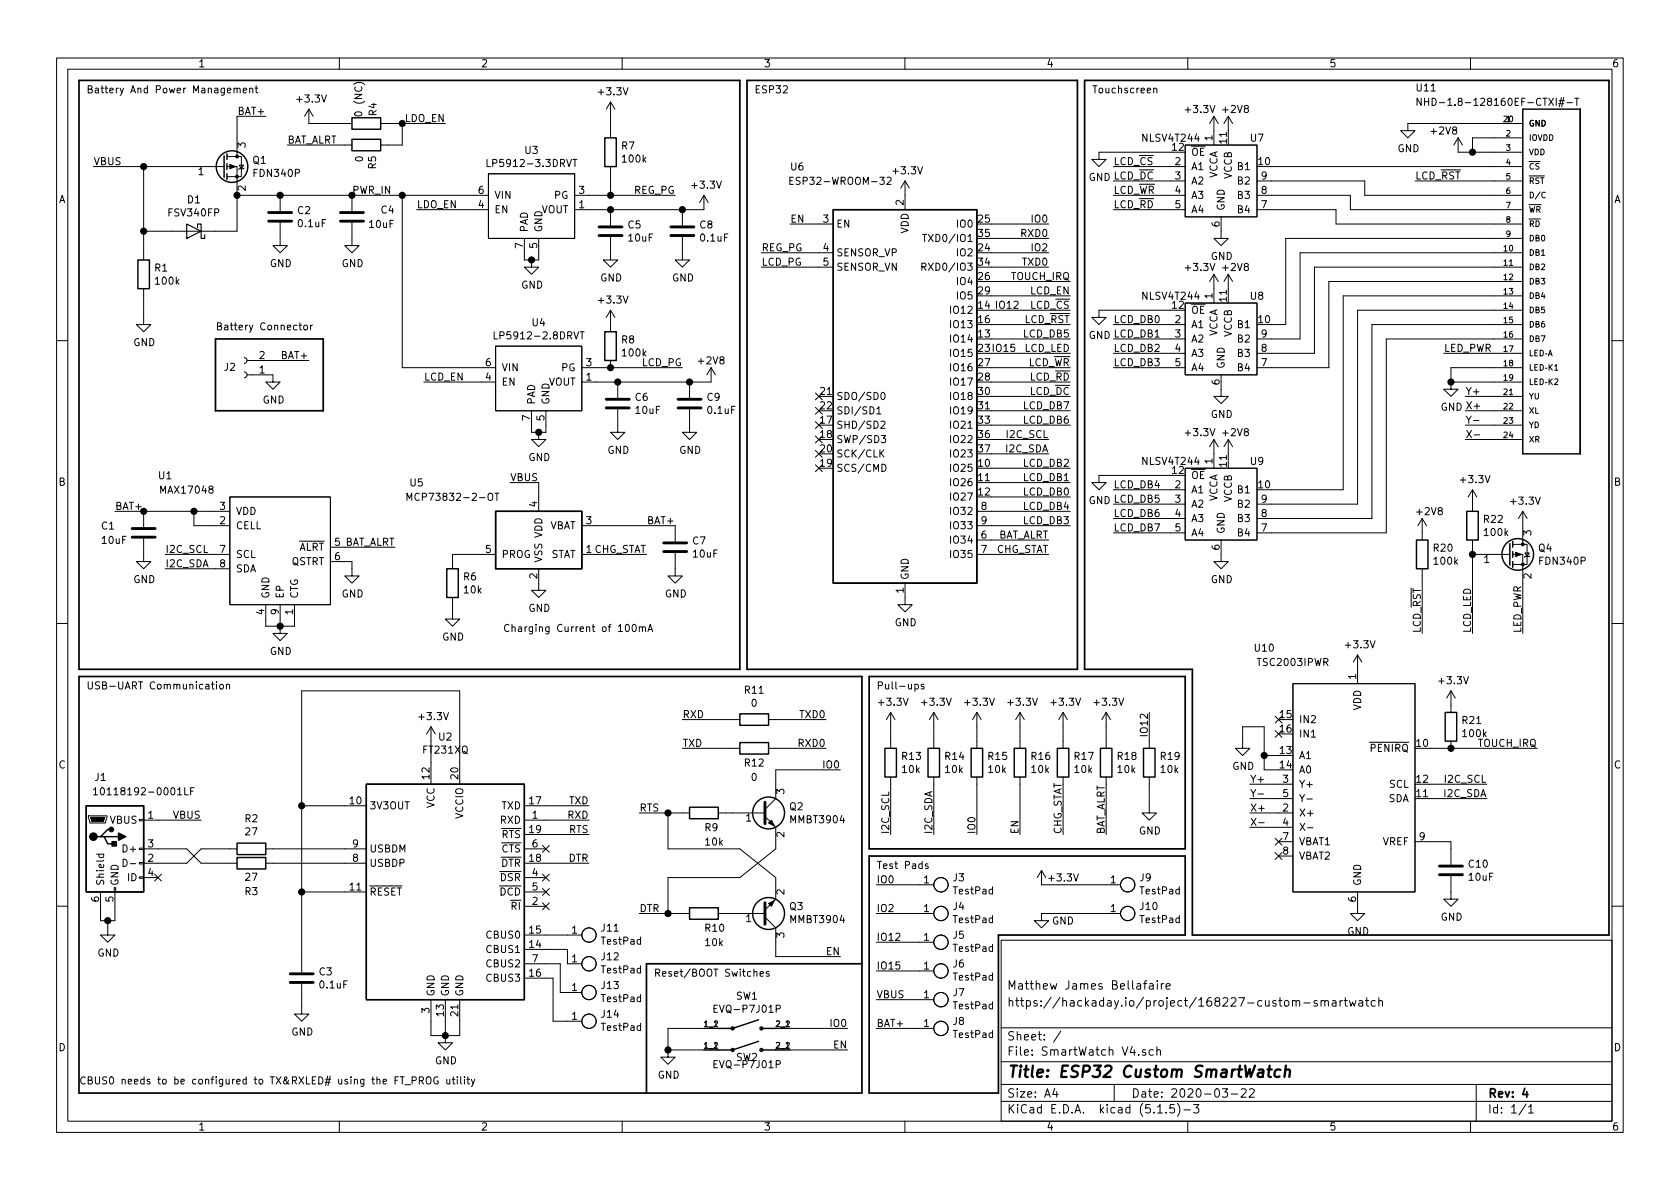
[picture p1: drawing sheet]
<svg xmlns="http://www.w3.org/2000/svg" width="297mm" height="210mm" viewBox="0 0 297 210" stroke-linecap="round" stroke-linejoin="round" font-family="sans-serif">
<g fill="none" stroke="#000" stroke-width=".18">
<path d="M10 10.3h277v189.9h-277zM12 12.2h273v186.1h-273zM41.4 15.7l.2-.1h.3v.8M41.9 15.8l.2-.2h.3l.1 .8M43 16l.6-.1-.1-.3h-.3l-.2 .2 .1 .6h.4M44.1 15.7l.2-.1h.3l.1 .8M44.1 15.6v.8M45.1 15.6h.5M45.3 15.2v1.1l.3 .1M54.6 19.3v2.5h7.6M54.6 19.3l-.8 1.3M54.6 19.3l.8 1.3"/>
<path d="M60 10.3v1.9M107.9 18v6.4M107.9 18l-.7 1.3M107.9 18l.8 1.3M110 10.3v1.9M160 10.3v1.9M204 15.7l.2-.1h.3v.8M204 15.6v.8M210 10.3v1.9M251.3 17.4v1.2l-.8-1.2v1.2M251.9 17.4v1.2M251.9 18h.7"/>
<path d="M252.6 17.4v1.2M260 10.3v1.9M277 18.2h1M278.4 17.4h.7M278.8 17.4v1.2M16.5 29.5h23.1M25.4 29.5v16.5M40.1 29.5h1.8v11.4h-16.5M40.1 27.7h2.6v3.5h-2.6M41.9 34.5h44.5M42.3 29.2h.8l-.4 .6zM43.2 29.7l-.1 .1h-.8l-.1 .2"/>
<path d="M47 20.6h-5.1v7.1M49.5 39.4v4h1.3l-1.3 1.3-1.2-1.3h1.2M49.5 34.5v2.8M50.8 25.6h11.4M62.2 39.4v4h1.3l-1.3 1.3-1.2-1.3h1.2M62.2 34.5v2.8M67.3 21.8h11.4M71.1 34.5v30.5h16.5M71.1 21.8v3.8h-3.8M73.7 37.1h12.7M86.1 28.2v1.3h.6M86.4 30.7h15.2v11.5h-15.2z"/>
<path d="M101.3 28.2h.7M101.6 34.5h17.8M101.7 28.2v1.3M107.9 29.5v5M107.9 37.1v2.8M120.6 37.1v2.8M124.5 34.5v2.6h-22.9M124.5 34.5l-.8 1.3M124.5 34.5l.7 1.3M139.6 31.9h.5M139.7 39.6h7.6M140.3 31.3h-.7v1.3h.7"/>
<path d="M156.8 31.5l.5-.2 .3 .4-.1 .2-.7 .7h.8M160 32v5.1M160 32l-.7 1.3M160 32l.8 1.3M175.3 39.6h10.1M196.8 29.5h12.7M196.8 32h12.7M196.8 34.5h12.7M196.8 37.1h12.7M207 26.9h-12.7v1.3h1.3l-1.3 1.3-1.3-1.3h1.3M209.5 25.6h12.7v12.7h-12.7zM214.6 20.6l-.7 1.2"/>
<path d="M214.6 20.6v5M214.6 20.6l.8 1.2M215.9 38.3v3.9h1.3l-1.3 1.2-1.3-1.2h1.3M217.2 20.6l-.8 1.2M217.2 20.6v2.5M217.2 20.6l.7 1.2M222.2 32h19.1v2.5h27.9M222.2 34.5h16.6v2.6h30.4M222.2 37.1h14v2.5h33M224.8 29.5h44.4M250.2 32h19M257.8 24.4v2.5h11.4"/>
<path d="M257.8 24.4l-.8 1.2M257.8 24.4l.8 1.2M269.2 21.8h-20.3v1.3h1.3l-1.3 1.3-1.3-1.3h1.3M269.2 24.4h-8.9v2.5M273.2 34.1a.46 .46 0 0 0-.6 .4 .46 .46 0 0 0 .6 .4M25.4 51v6.4h1.3l-1.3 1.3-1.3-1.3h1.3M52.9 57.5h.4M53 57.1v1.1l.3 .1M53.8 57.6l.3-.1 .3 .2-.1 .6h-.4l-.2-.2zM54.9 57.5v.8M55.3 57.5l-.4 .2M87.4 58.7v1.2h.6"/>
<path d="M92.7 42.2v3.8h2.5v-3.8M94 46v1.2h1.2l-1.2 1.3-1.3-1.3h1.3M102.6 58.7h.7M102.9 58.7v1.2M107.9 41.9v4.1h1.3l-1.3 1.2-1.2-1.2h1.2M107.9 54.9v3.8M107.9 54.9l-.7 1.2M107.9 54.9l.8 1.2M120.6 41.9v4.1h1.3l-1.3 1.2-1.2-1.2h1.2M134.6 44.7h12.7M134.6 47.2h12.7M163 47.2l.6-.1 .1-.1v-.3l-.2-.2h-.5v1.3"/>
<path d="M163.1 41.4h.7M163.3 47.2l.4 .6M163.5 41.4v1.3M175.3 44.7h10.1M175.3 47.2h10.1M175.3 49.8h13.9M175.3 52.3h13.9M175.3 54.9h13.9M175.3 57.4h13.9M175.3 59.9h13.9M175.3 42.2h10.1M196.8 57.4h12.7"/>
<path d="M196.8 59.9h12.7M207 54.9h-12.7v1.2h1.3l-1.3 1.3-1.3-1.3h1.3M209.5 53.6h12.7v12.7h-12.7zM214.6 48.5v5.1M214.6 48.5l-.7 1.3M214.6 48.5l.8 1.3M217.2 48.5v2.5M217.2 48.5l-.8 1.3M217.2 48.5l.7 1.3M269.2 52.3h-31.7v34.3h-12.7M269.2 54.9h-29.2v34.2h-17.8M269.2 57.4h-26.6v34.3h-20.4"/>
<path d="M269.2 59.9h-24.1v34.3h-22.9M269.2 49.8h-34.3v15.2h-12.7M269.2 44.7h-39.3v15.2h-7.7M269.2 47.2h-36.8v15.3h-10.2M269.2 42.2h-41.9v15.2h-2.5M10 60.2h2M43.2 63.2l.3 .2 .2 .2-.1 .5-.4 .2M43.2 65.8l.3 .1 .2 .3-.1 .4-.4 .2M43.7 66.3h4.6v1.3h1.2l-1.2 1.2-1.3-1.2h1.3M43.7 63.7h10.9M74.9 67.6h12.7M87.6 61.2h15.3v11.4h-15.3z"/>
<path d="M94 72.6v3.8h2.5v-3.8M95.2 76.4v1.3h1.3l-1.3 1.3-1.2-1.3h1.2M102.9 65h17.7M107.9 63.7v1.3M109.2 72.4v4h1.3l-1.3 1.3-1.3-1.3h1.3M109.2 67.6v2.8M121.9 72.4v4h1.3l-1.3 1.3-1.3-1.3h1.3M121.9 67.6v2.8M125.7 65l-.7 1.3M125.7 65v2.6h-22.8M125.7 65l.8 1.3M144.2 79.6l1.2 1.3"/>
<path d="M144.2 77.1l1.2 1.2M144.2 74.6l1.2 1.2M144.2 72l1.2 1.2M144.2 69.5l1.2 1.2M145.4 79.6l-1.2 1.3M145.4 77.1l-1.2 1.2M145.4 74.6l-1.2 1.2M145.4 72l-1.2 1.2M145.4 69.5l-1.2 1.2M155 72.3l.4-.4v1.3M155 73.2h.8M155.8 74.6l.4-.1 .3 .3-.8 .9h.8"/>
<path d="M155.8 77h.8l-.4 .5 .3 .1v.6l-.5 .1-.2-.1M155.9 69.5l.2-.1a.67 .67 0 0 1 .4 .6 .67 .67 0 0 1-.4 .7l-.3-.3v-.2zM156.3 79.5l-.7 .8M175.3 67.6h13.9M175.3 65h13.9M175.3 62.5h13.9M175.3 70.1h13.9M175.3 72.6h13.9M175.3 75.2h13.9M175.3 77.7h10.1M196.8 65h12.7M196.8 62.5h12.7"/>
<path d="M214.6 77.7v5.1M214.6 77.7l-.7 1.3M214.6 77.7l.8 1.3M215.9 66.3v3.8h1.3l-1.3 1.3-1.3-1.3h1.3M217.2 77.7v2.6M217.2 77.7l-.8 1.3M217.2 77.7l.7 1.3M255.3 62.5h13.9M256.5 67.6v1.2h1.3l-1.3 1.3-1.2-1.3h1.2M256.5 67.6h12.7M259.1 70.1h10.1M259.1 72.6h10.1"/>
<path d="M259.1 75.2h10.1M259.1 77.7h10.1M260.5 74.4h1M260.7 76.9h.9M269.2 65h-12.7v2.6M274.9 64.7l.3-.2v1M274.9 67.1l.4-.1 .1 .3-.6 .7h.6M274.9 65.5h.5M285 60.2h2M20.3 90.4h20.3M25.4 95.2v4.1h1.3l-1.3 1.3-1.3-1.3h1.3M25.4 90.4v2.8"/>
<path d="M29.2 98h11.4M34.3 90.4v2.6h6.3M40.6 87.9h17.8v19h-17.8zM58.4 99.3h3.8v2.5h1.3l-1.3 1.3-1.2-1.3h1.2M58.4 96.8h11.4M72 88.5v-1.3l.4 .9 .4-.9v1.3M87.5 87.2h.7M87.6 98h-7.6v2.6M87.9 87.2v1.3M90.2 85.3h5v5.1M102.9 93h16.5v2.8M102.9 98h11.4"/>
<path d="M119.4 97.8v4h1.2l-1.2 1.3-1.3-1.3h1.3M144.2 82.2l1.2 1.2M145.4 82.2l-1.2 1.2M155.8 80.1l.5 .7M155.9 82.1a.64 .64 0 0 1 .8 .6 .64 .64 0 0 1-.8 .7zM172.7 93h16.5M172.7 90.4h16.5M172.7 98h12.7M172.7 95.5h12.7M175.3 87.9h13.9M175.3 85.3h13.9M175.3 80.3h10.1"/>
<path d="M175.3 82.8h13.9M196.8 86.6h12.7M196.8 89.1h12.7M196.8 91.7h12.7M196.8 94.2h12.7M207 84.1h-12.7v1.2h1.3l-1.3 1.3-1.3-1.3h1.3M209.5 82.8h12.7v12.7h-12.7zM215.9 95.5v3.8h1.3l-1.3 1.3-1.3-1.3h1.3M251.5 91.7v3.8M251.5 91.7l-.8 1.3M251.5 91.7l.7 1.3M260.3 98h6.7"/>
<path d="M260.3 86.6l-.7 1.3M260.3 86.6v3.8M260.3 95.5v16.5M260.3 86.6l.8 1.3M267.5 98h1.7v14M267.5 96.3h2.5v3.5h-2.5M269.2 90.4l-.7 1.3M269.2 90.4v5.9M269.2 90.4l.8 1.3M269.6 97.8h.8l-.4 .6zM270.5 98.3l-.1 .1h-.8l-.1 .1M10 110.3h2"/>
<path d="M29.2 100.6h11.4M47 106.9v3.8h5.1v-3.8M49.5 106.9v5.1h1.3l-1.3 1.3-1.2-1.3h1.2M80 105.7v3.8h1.3l-1.3 1.2-1.3-1.2h1.3M95.2 100.6v3.8h1.3l-1.3 1.3-1.2-1.3h1.2M110.7 110.5l.1-.1a.67 .67 0 0 1 .5 .6 .67 .67 0 0 1-.5 .7l-.1-.1-.1-.4zM111.9 110.5l.2-.1a.67 .67 0 0 1 .4 .6 .67 .67 0 0 1-.4 .7l-.3-.5zM113 111l.2-.2 .3 .1 .1 .8M113 110.8v.9M113.6 111l.2-.2 .3 .1v.8M114.6 111.7l.4-1.3 .4 1.3M114.7 111.3h.6"/>
<path d="M160 103.1v3.8h1.3l-1.3 1.3-1.3-1.3h1.3M240 115.8l-.7 1.3M240 115.8v5.1M240 115.8l.8 1.3M251.5 100.6v11.4M285 110.3h2M16.5 139.6l.4-.3v1.3M32.7 139.3v1.3h.6M33.7 139.9h.4M34.3 139.3h-.6v1.3M37.4 121h.5M37.6 120.6v1.1l.3 .1"/>
<path d="M38.3 120.6v.1M38.3 121v.8M38.9 121.1l.3-.1 .3 .2-.1 .6h-.3l-.2-.1zM40 121.1l.2-.1 .3 .1 .1 .7M40 121v.8M76.2 128.5v10.2M76.2 128.5l-.8 1.3M76.2 128.5l.8 1.3M81.3 138.7v-16.5h-28v49.8M120.6 127.2h10.2M120.6 132.3h10.2M135.9 127.2h10.1"/>
<path d="M135.9 132.3h10.1M148.6 136.1h-11.4v5.1l-1.9 1.9M157.5 126v6.3M157.5 137.4v10.2M157.5 126l-.8 1.2M157.5 126l.7 1.2M161.8 121.1l.3-.1 .3 .2-.1 .6h-.5M163.3 121.1l-.3-.1-.1 .2v.2l.4 .1v.3h-.4M165.1 126v6.3M165.1 137.4v10.2M165.1 126l-.8 1.2M165.1 126l.8 1.2"/>
<path d="M172.7 126l-.7 1.2M172.7 126v6.3M172.7 137.4v10.2M172.7 126l.8 1.2M180.3 126l-.7 1.2M180.3 126v6.3M180.3 137.4v10.2M180.3 126l.8 1.2M188 126v6.3M188 137.4v10.2M188 126l-.8 1.2M188 126l.7 1.2"/>
<path d="M195.6 126l-.8 1.2M195.6 126v6.3M195.6 137.4v10.2M195.6 126l.7 1.2M203.2 137.4v6.4h1.3l-1.3 1.2-1.3-1.2h1.3M203.2 126v6.3M219.7 132.3h-1.3l1.3 1.3 1.3-1.3h-1.3v-3.8h3.8v7.6h2.6M221 138.7h7.6M223.5 133.6h2.6M225.5 129.2l1.2 1.2M225.5 126.6l1.2 1.3M226.7 129.2l-1.2 1.2"/>
<path d="M226.7 126.6l-1.2 1.3M228.6 120.9h21.6v36.8h-21.6zM252.7 138.7h10.2M252.7 132.3h19.1M256.5 122.2l-.7 1.2M256.5 122.2v3.8M256.5 131.1v1.2M256.5 122.2l.8 1.2M15.6 144.3h3.3v.2l-.2 1h-2.8zM16.5 140.6h.7M17.1 151h1.2M17.6 151l-.1 .4 .2 .3 .6-.1v-.6"/>
<path d="M17.8 157.7v5.1h2.5v-5.1M20.2 157h.2v.7h-.2zM21.8 151.9a.64 .64 0 0 1 .7 .7 .64 .64 0 0 1-.7 .6zM23 152.7h1M24.6 155.1h.8v.2h-.8zM24.6 152.5h.8v.3h-.8zM24.6 150h.8v.2h-.8zM24.6 144.9h.8v.3h-.8zM25.4 150.1h7.6l2.6 2.5h6.3M25.4 145h10.2M25.4 155.2h2.5M27.3 154.6l1.2 1.2"/>
<path d="M28.5 154.6l-1.2 1.2M41.9 150.1h-6.3l-2.6 2.5h-7.6M47 152.6h17.8M47 150.1h17.8M53.3 142.5h11.5M53.3 157.7h11.5M92.7 152.6h11.4M92.7 145h11.4M92.7 142.5h11.4M92.7 157.7h3.8M92.7 147.6h11.4M92.7 155.2h3.8"/>
<path d="M92.7 150.1h3.8M95.9 157.1l1.2 1.2M95.9 149.5l1.2 1.2M95.9 154.6l1.2 1.2M95.9 159.7l1.2 1.2M97.1 157.1l-1.2 1.2M97.1 149.5l-1.2 1.2M97.1 154.6l-1.2 1.2M97.1 159.7l-1.2 1.2M113 143.8h8.9M118.1 143.8v6.3h12.7l6.4 5.1v3.8l-1.9 1.9M127 143.8h8.3"/>
<path d="M135.3 144.4l1.9 1.9v3.8l-6.4 5.1h-12.7v6.3M154.9 156.5h10.2M164.1 152.8l-.3-.1-.2 .2 .1 .2 .4 .1v.3h-.5M184.1 153.9v2.6h14M184.1 153.9l-.7 1.3M184.1 153.9l.8 1.3M221 143.8h7.6M221 146.3h7.6M221 141.2h7.6M222.4 140.4h1M222.6 145.5h.9M225.5 150.8l1.2 1.2"/>
<path d="M225.5 148.2l1.2 1.2M226.1 148.8h2.5M226.1 151.4h2.5M226.7 150.8l-1.2 1.2M226.7 148.2l-1.2 1.2M231.1 141.3h.9M231.2 146.4h1M240 157.7v3.8h1.3l-1.3 1.3-1.2-1.3h1.2M250.2 148.8h6.3v4.1M252.7 141.2h10.2M256.5 154.9v4.1h1.3l-1.3 1.3-1.2-1.3h1.2M10 160.2h2"/>
<path d="M19 162.8v2.5h1.3l-1.3 1.3-1.2-1.3h1.2M53.3 174v5.3h1.3l-1.3 1.3-1.2-1.3h1.2M76.2 176.8v6.3h5.1v-6.3M78.7 176.8v7.6h1.3l-1.3 1.3-1.2-1.3h1.2M92.7 167.9h7.6v2.5h2.6M92.7 165.3h10.2M92.7 173h5.1v7.6h5.1M92.7 160.3h3.8M92.7 170.4h6.4v5.1h3.8M113 161.5h8.9M126.2 178.4h.4M126.8 177.7h-.6v1.3h.6"/>
<path d="M127 161.5h8.3M133.3 171.9l.2-.1 .3 .1v.7M134.4 172.2l.6-.1-.1-.2-.3-.1-.2 .2v.6h.5M135.3 162.2l1.9 1.9v5.1h11.4M136 171.9l-.3-.1-.2 .2v.2l.5 .1v.3h-.5M137.2 178.4h.6l.2-.2-.1-.3-.2-.2h-.5v1.3M154.9 161.5h10.2M154.9 166.6h10.2M154.9 171.7h10.2M154.9 176.8h10.2M177 166.3h108v32h-108zM198.1 161.5h-14v1.3h1.3l-1.3 1.3-1.2-1.3h1.2"/>
<path d="M202.2 173.9h.6M202.8 173.4l-.3 .1-.1 .2v1.2M203.3 174h.5l.1 .9M203.9 174.3l-.5 .1-.2 .2 .2 .3 .5-.1M204.6 173.4v.2M204.6 173.9v1M205.3 173.9v1M205.8 173.9l-.3 .1-.2 .2M206.2 174.4l.7-.1-.1-.3-.4-.1-.2 .2v.7h.6M229.2 177.1a.34 .34 0 0 1 .3-.2 .34 .34 0 0 1 .3 .2v.8M230.5 177.4h1.1M232.9 177l-.4-.1-.2 .2 .1 .3 .5 .1v.3h-.6"/>
<path d="M233.6 177.1l.1-.1a.37 .37 0 0 1 .5 .1v.8M233.6 176.9v1M234.2 177.1l.1-.1a.37 .37 0 0 1 .6 .1v.8M235.6 177h.5l.1 .9M236.2 177.3l-.5 .1-.2 .2 .2 .3 .5-.1M236.9 176.9v1M237.4 176.9l-.5 .3M237.6 176.9h.6M237.9 176.4v1.3l.3 .2M238.6 176.9l.3 1 .2-.7 .3 .7 .3-1M240.3 177h.6v.9M240.9 177.3l-.5 .1-.2 .2 .1 .2 .1 .1 .5-.1"/>
<path d="M241.4 176.9h.6M241.7 176.4v1.3l.3 .2M243.2 177l-.5-.1-.3 .3 .2 .6h.6M243.8 177.1l.2-.2 .4 .1v.9M243.8 176.4v1.5M285 160.2h2M60 198.3v1.9M72.9 191.1l.6-.1 .1-.2-.1-.3-.1-.1h-.5v1.3M74.1 191.1l.7-.1 .1-.2-.1-.3-.2-.1h-.5v1.3M74.4 191.1l.5 .6M75.4 190.6a.45 .45 0 0 1 .7 0 .88 .88 0 0 1-.2 1.1l-.4-.1a1.07 1.07 0 0 1-.1-1zM77.4 190.5a.59 .59 0 0 0-.7 .6 .59 .59 0 0 0 .7 .5l.1-.4h-.3"/>
<path d="M79 190.8v.8l.3 .1 .2-.1M79.5 190.8v.9M80 190.8h.4M80.1 190.4v1.1l.3 .2M80.8 190.4v.1M80.8 190.8v.9M81.5 190.4v1.1l.1 .2M82.1 190.4v.1M82.1 190.8v.9M82.5 190.8h.5M82.7 190.4v1.1l.3 .2M83.3 190.8l.3 .9"/>
<path d="M83.9 190.8l-.4 1.2-.2 .1M110 198.3v1.9M118.1 185.7v1.2h1.3l-1.3 1.3-1.3-1.3h1.3M118.1 185.7h8.9M126.2 188.2h.4M126.8 187.5h-.6v1.3h.6M127 181.9h-8.9v3.8M137.2 181.9h12.7M137.2 185.7h12.7M137.2 188.2h.6l.2-.2-.1-.3-.2-.2h-.5v1.3M154.9 181.9h10.2M160 198.3v1.9"/>
<path d="M177 194.8h108M177 191.8h108M177 187.8h108M177 181.8h108M186.5 192.5l-.4 1h1M186.8 193v1M187.6 182.3l-1.3 2M197 191.8v3M202.5 185.7l-.3-.1-.2 .2 .1 .2 .4 .2v.3h-.5M203.9 185.7l-.4-.1-.3 .3 .1 .6 .2 .1 .4-.1M204.5 185.7l.2-.1 .4 .1 .1 .9M204.5 185.1v1.5"/>
<path d="M204.7 196.8h.8M206.2 196.7v.1M207.6 195.3h-.7l-.1 .7 .2-.1 .5 .1 .2 .2-.1 .5-.2 .1-.6-.1M208.2 195.1a1.71 1.71 0 0 1 0 2.3M209.3 196.3h1.2M210 198.3v1.9M211 195.3h1l-.5 .6 .4 .1v.7l-.2 .1-.7-.1M216.1 192.5h.9l-.4 .6 .4 .1v.7l-.2 .1-.7-.1M217.7 193.5h1.1M219.5 192.7l.2-.2h.3l.3 .2v.3v.2l-.9 .8h.9M220.9 192.7l.2-.2h.4l.2 .2 .1 .3-1 1h1M260 198.3v1.9"/>
<path d="M261 191.8v6.5M269.8 195.2l-1.2 2M270.3 195.8l.4-.5v1.5M270.3 196.8h.8"/>
<circle cx="166.4" cy="156.5" r="1.27"/>
<circle cx="199.4" cy="156.5" r="1.27"/>
<circle cx="104.1" cy="165.3" r="1.27"/>
<circle cx="104.1" cy="170.4" r="1.27"/>
<circle cx="104.1" cy="175.5" r="1.27"/>
<circle cx="166.4" cy="166.6" r="1.27"/>
<circle cx="166.4" cy="171.7" r="1.27"/>
<circle cx="166.4" cy="161.5" r="1.27"/>
<circle cx="166.4" cy="176.8" r="1.27"/>
<circle cx="199.4" cy="161.5" r="1.27"/>
<circle cx="104.1" cy="180.6" r="1.27"/>
<circle cx="166.4" cy="181.9" r="1.27"/>
</g>
<path d="M14 14.2h116.8v104.2h-116.8zM132.1 14.2h58.4v104.2h-58.4zM191.8 14.2h92.7v151.1h-73.7v-46.9h-19zM38.1 59.9h19v12.7h-19zM14 119.6h138.4v73.7h-138.4zM153.7 119.6h55.8v30.5h-55.8zM153.7 151.4h55.8v13.9h-33v28h-22.8zM152.4 170.4h-38.1v22.9M269.6 192.5l-.4 1h1M270 193v1" fill="none" stroke="#000" stroke-width=".3"/>
<path d="M224.1 189.1h.8M224.5 188.4l-.2 1.8v.1l.4 .1M226.4 189.2a.68 .68 0 0 0-1 .3v.8l.3 .1 .5-.1M227.2 189.3a.52 .52 0 0 1 .9 .1l-.1 1M227.4 188.4l-.3 2" fill="none" stroke="#000" stroke-width=".41"/>
<g fill="none" stroke="#000" stroke-width=".25">
<path d="M269.2 19.3h10.2v61h-10.2zM39.6 27.6v3.8M40.1 27.2v1M40.1 29v1M40.1 30.7v1M62.2 20.8h5.1v2.1h-5.1zM62.2 24.6h5.1v2.1h-5.1zM106.9 24.4h2.1v5.1h-2.1zM147.3 37.1h25.4v66h-25.4zM24.4 46h2v5h-2zM106.9 58.7h2.1v5h-2.1zM87.6 90.4h15.3v10.2h-15.3z"/>
<path d="M250.4 95.5h2.1v5.1h-2.1zM259.3 90.4h2.1v5.1h-2.1zM267 96.1v3.8M267.5 95.8v1M267.5 97.5v1M267.5 99.3v1M79 100.6h2v5.1h-2zM64.8 138.7h27.9v38.1h-27.9zM130.8 126.2h5.1v2.1h-5.1zM130.8 131.3h5.1v2h-5.1zM156.5 132.3h2v5.1h-2zM164.1 132.3h2v5.1h-2z"/>
<path d="M171.7 132.3h2v5.1h-2zM179.3 132.3h2.1v5.1h-2.1zM186.9 132.3h2.1v5.1h-2.1zM194.6 132.3h2v5.1h-2zM202.2 132.3h2v5.1h-2zM255.5 126h2.1v5.1h-2.1zM15.2 142.5h10.2v15.2h-10.2zM17.8 147.9h.6l.6 1.3h1.3M18.4 147.9h2.6M19.7 146.7h-.7l-1.2 1.2h-.7M41.9 151.6h5.1v2.1h-5.1zM41.9 149.1h5.1v2h-5.1z"/>
<path d="M121.9 142.7h5.1v2.1h-5.1zM121.9 160.5h5.1v2.1h-5.1zM134.1 180.3l-4.6 1.6h-2.5M134.1 184.1l-4.6 1.6h-2.5M134.6 181.9h2.6M134.6 185.7h2.6"/>
<circle cx="41" cy="29.5" r="2.79"/>
<circle cx="268.4" cy="98" r="2.79"/>
<circle cx="135.9" cy="143.8" r="2.82"/>
<circle cx="135.9" cy="161.5" r="2.82"/>
<circle cx="129.5" cy="185.7" r=".25"/>
<circle cx="129.5" cy="181.9" r=".25"/>
<circle cx="134.6" cy="185.7" r=".25"/>
<circle cx="134.6" cy="181.9" r=".25"/>
</g>
<g fill="#000" stroke="#000" stroke-width=".18">
<path d="M40.6 29.1l1.1 .4-1.1 .3zM268 97.7l1 .3-1 .4zM16 144.5h2.5l-.2 .8h-2zM135.9 159.8l1-.5-.5 1zM135.9 145.5l.5-.5 .5 1z"/>
<circle cx="41.9" cy="31.2" r=".25"/>
<circle cx="41.9" cy="27.7" r=".25"/>
<circle cx="269.2" cy="99.8" r=".25"/>
<circle cx="269.2" cy="96.3" r=".25"/>
</g>
<path d="M33 39.6l2.6 1.3-2.6 1.3zM34.9 40.3v-.7h.7v2.6h.6v-.7" fill="none" stroke="#000" stroke-width=".2"/>
<g fill="none" stroke="#000" stroke-width=".51">
<path d="M47.5 39.1h4.1M47.5 37.6h4.1M60.2 39.1h4.1M60.2 37.6h4.1M105.9 41.7h4.1M105.9 40.1h4.1M118.6 41.7h4.1M118.6 40.1h4.1M107.2 72.1h4.1M107.2 70.6h4.1M119.9 72.1h4.1M119.9 70.6h4.1"/>
<path d="M23.4 95h4M23.4 93.5h4M117.3 97.5h4.1M117.3 96h4.1M135.3 159.6v3.8M135.3 141.9v3.8M254.5 154.7h4.1M254.5 153.2h4.1M51.3 173.7h4.1M51.3 172.2h4.1"/>
</g>
<g fill="#000" stroke="#000" stroke-width=".25">
<path d="M19.8 148.8h.8v.8h-.8zM21 147.3l1.2 .6-1.2 .7z"/>
<circle cx="25.4" cy="29.5" r=".51"/>
<circle cx="41.9" cy="34.5" r=".51"/>
<circle cx="49.5" cy="34.5" r=".51"/>
<circle cx="62.2" cy="34.5" r=".51"/>
<circle cx="71.1" cy="21.8" r=".51"/>
<circle cx="71.1" cy="34.5" r=".51"/>
<circle cx="108" cy="34.5" r=".51"/>
<circle cx="108" cy="37.1" r=".51"/>
<circle cx="120.7" cy="37.1" r=".51"/>
<circle cx="260.3" cy="26.9" r=".51"/>
<circle cx="25.4" cy="40.9" r=".51"/>
<circle cx="94" cy="46" r=".51"/>
<circle cx="95.3" cy="76.4" r=".51"/>
<circle cx="108" cy="65" r=".51"/>
<circle cx="109.2" cy="67.6" r=".51"/>
<circle cx="121.9" cy="67.6" r=".51"/>
<circle cx="256.5" cy="67.6" r=".51"/>
<circle cx="25.4" cy="90.4" r=".51"/>
<circle cx="34.3" cy="90.4" r=".51"/>
<circle cx="260.3" cy="98" r=".51"/>
<circle cx="49.5" cy="110.7" r=".51"/>
<circle cx="223.5" cy="133.6" r=".51"/>
<circle cx="256.5" cy="132.3" r=".51"/>
<circle cx="16.5" cy="147.9" r=".63"/>
<circle cx="19.7" cy="146.7" r=".38"/>
<circle cx="53.3" cy="157.7" r=".51"/>
<circle cx="53.3" cy="142.5" r=".51"/>
<circle cx="118.1" cy="143.8" r=".51"/>
<circle cx="19" cy="162.8" r=".51"/>
<circle cx="118.1" cy="161.5" r=".51"/>
<circle cx="78.7" cy="183.1" r=".51"/>
<circle cx="118.1" cy="185.7" r=".51"/>
</g>
<text font-size="2.8" x="178" y="190.5">Title: ESP32 Custom SmartWatch</text>
<g font-size="2.1">
<text x="178" y="178">https://hackaday.io/project/168227-custom-smartwatch</text>
<text x="178" y="175">Matthew James Bellafaire</text>
<text x="178" y="184">Sheet: /</text>
<text x="178" y="186.7">File: SmartWatch V4.sch</text>
<text x="178" y="196.9">KiCad E.D.A. kicad (5.1.5)-3</text>
<text x="178" y="194.1">Size: A4</text>
<text x="200" y="194.1">Date: 2020-03-22</text>
<text x="263" y="194.1">Rev: 4</text>
<text x="263" y="196.9">Id: 1/1</text>
</g>
<g font-size="1.8">
<text x="35" y="11.9">1</text>
<text x="85" y="11.9">2</text>
<text x="135" y="11.9">3</text>
<text x="185" y="11.9">4</text>
<text x="235" y="11.9">5</text>
<text x="285" y="11.9">6</text>
<text x="15.2" y="16.5">Battery And Power Management</text>
<text x="106" y="16.9">+3.3V</text>
<text x="133.3" y="16.5">ESP32</text>
<text x="193" y="16.5">Touchscreen</text>
<text x="250.5" y="16.2">U11</text>
<text x="42.3" y="20.3">BAT+</text>
<text x="52.7" y="18.1">+3.3V</text>
<text x="64.1" y="20.1" transform="rotate(-90 64.1 20.1)">0 (NC)</text>
<text x="66.6" y="20.5" transform="rotate(-90 66.6 20.5)">R4</text>
<text x="71.6" y="21.6">LDO_EN</text>
<text x="209.8" y="20">+3.3V</text>
<text x="216.4" y="20">+2V8</text>
<text x="253.2" y="23.8">+2V8</text>
<text x="253.3" y="18.7">NHD-1.8-128160EF-CTXI#-T</text>
<text x="16.5" y="29.2">VBUS</text>
<text x="43.4" y="26.1" transform="rotate(-90 43.4 26.1)">3</text>
<text x="44.7" y="29">Q1</text>
<text x="50.8" y="25.4">BAT_ALRT</text>
<text x="64.2" y="28.6" transform="rotate(-90 64.2 28.6)">0</text>
<text x="66.5" y="29.9" transform="rotate(-90 66.5 29.9)">R5</text>
<text x="87" y="29.5">LP5912-3.3DRVT</text>
<text x="92.9" y="27.2">U3</text>
<text x="109.9" y="26.4">R7</text>
<text x="110.2" y="28.7">100k</text>
<text x="196.8" y="29.2">LCD_CS</text>
<text x="202.2" y="25.1">NLSV4T244</text>
<text x="207.3" y="26.7">12</text>
<text x="207.8" y="29.2">2</text>
<text x="210.6" y="27.6">OE</text>
<text x="214.4" y="24.9" transform="rotate(-90 214.4 24.9)">1</text>
<text x="216.9" y="25.3" transform="rotate(-90 216.9 25.3)">11</text>
<text x="221.1" y="25.1">U7</text>
<text x="222.6" y="29.2">10</text>
<text x="247.1" y="26.9">GND</text>
<text x="10.4" y="35.9">A</text>
<text x="33.2" y="36">D1</text>
<text x="35.1" y="31">1</text>
<text x="43.4" y="33.8" transform="rotate(-90 43.4 33.8)">2</text>
<text x="45" y="31.3">FDN340P</text>
<text x="62.2" y="34.3">PWR_IN</text>
<text x="84.6" y="34.3">6</text>
<text x="87.4" y="35.2">VIN</text>
<text x="98" y="35.2">PG</text>
<text x="102.4" y="34.3">3</text>
<text x="112" y="34.3">REG_PG</text>
<text x="122.5" y="33.4">+3.3V</text>
<text x="139.9" y="30.1">U6</text>
<text x="140.7" y="32.7">ESP32-WROOM-32</text>
<text x="158.1" y="30.8">+3.3V</text>
<text x="192.5" y="32">GND LCD_DC</text>
<text x="196.8" y="34.3">LCD_WR</text>
<text x="207.8" y="31.7">3</text>
<text x="207.8" y="34.3">4</text>
<text x="210.6" y="30.1">A1</text>
<text x="210.6" y="32.6">A2</text>
<text x="210.6" y="35.2">A3</text>
<text x="215.3" y="31.7" transform="rotate(-90 215.3 31.7)">VCCA</text>
<text x="217.8" y="31.7" transform="rotate(-90 217.8 31.7)">VCCB</text>
<text x="219" y="30.1">B1</text>
<text x="219" y="35.2">B3</text>
<text x="219" y="32.6">B2</text>
<text x="223" y="34.3">8</text>
<text x="223" y="31.7">9</text>
<text x="250.2" y="31.7">LCD_RST</text>
<text x="285.4" y="35.9">A</text>
<text x="29.9" y="38.3">FSV340FP</text>
<text x="52.7" y="37.9">C2</text>
<text x="52.8" y="40.2">0.1uF</text>
<text x="65.4" y="40.3">10uF</text>
<text x="67.4" y="37.8">C4</text>
<text x="73.7" y="36.8">LDO_EN</text>
<text x="84.6" y="36.8">4</text>
<text x="87.4" y="37.7">EN</text>
<text x="93.3" y="41.1" transform="rotate(-90 93.3 41.1)">PAD</text>
<text x="95.7" y="37.7">VOUT</text>
<text x="95.9" y="41.1" transform="rotate(-90 95.9 41.1)">GND</text>
<text x="102.4" y="36.8">1</text>
<text x="111.1" y="40.4">C5</text>
<text x="123.8" y="40.4">C8</text>
<text x="139.7" y="39.4">EN</text>
<text x="145.6" y="39.4">3</text>
<text x="147.8" y="40.3">EN</text>
<text x="159.8" y="36.3" transform="rotate(-90 159.8 36.3)">2</text>
<text x="160.7" y="41.3" transform="rotate(-90 160.7 41.3)">VDD</text>
<text x="169.4" y="40.3">IO0</text>
<text x="173" y="39.4">25</text>
<text x="173" y="41.9">35</text>
<text x="180.7" y="41.9">RXD0</text>
<text x="182.6" y="39.4">IO0</text>
<text x="196.8" y="36.8">LCD_RD</text>
<text x="207.8" y="36.8">5</text>
<text x="210.6" y="37.7">A4</text>
<text x="215.6" y="40.1" transform="rotate(-90 215.6 40.1)">6</text>
<text x="216.5" y="37.3" transform="rotate(-90 216.5 37.3)">GND</text>
<text x="219" y="37.7">B4</text>
<text x="223" y="36.8">7</text>
<text x="47.7" y="47.2">GND</text>
<text x="60.4" y="47.2">GND</text>
<text x="92.5" y="43.9" transform="rotate(-90 92.5 43.9)">7</text>
<text x="95" y="43.9" transform="rotate(-90 95 43.9)">5</text>
<text x="111.2" y="42.7">10uF</text>
<text x="124" y="42.7">0.1uF</text>
<text x="134.6" y="47">LCD_PG</text>
<text x="134.6" y="44.4">REG_PG</text>
<text x="145.6" y="44.4">4</text>
<text x="145.6" y="47">5</text>
<text x="147.8" y="45.3">SENSOR_VP</text>
<text x="147.8" y="47.9">SENSOR_VN</text>
<text x="164.2" y="47.9">RXD0/IO3</text>
<text x="164.3" y="42.8">TXD0/IO1</text>
<text x="169.4" y="45.3">IO2</text>
<text x="173" y="44.4">24</text>
<text x="173" y="47">34</text>
<text x="180.9" y="47">TXD0</text>
<text x="182.6" y="44.4">IO2</text>
<text x="209.8" y="47.9">+3.3V</text>
<text x="214.1" y="46">GND</text>
<text x="216.4" y="47.9">+2V8</text>
<text x="27.4" y="48">R1</text>
<text x="27.6" y="50.3">100k</text>
<text x="92.2" y="51">GND</text>
<text x="106" y="53.7">+3.3V</text>
<text x="106.1" y="49.8">GND</text>
<text x="118.8" y="49.8">GND</text>
<text x="169.4" y="50.4">IO4</text>
<text x="169.4" y="53">IO5</text>
<text x="173" y="49.5">26</text>
<text x="173" y="52.1">29</text>
<text x="178.8" y="49.5">TOUCH_IRQ</text>
<text x="182.1" y="52.1">LCD_EN</text>
<text x="202.2" y="53">NLSV4T244</text>
<text x="214.4" y="52.8" transform="rotate(-90 214.4 52.8)">1</text>
<text x="216.9" y="53.3" transform="rotate(-90 216.9 53.3)">11</text>
<text x="221.1" y="53">U8</text>
<text x="38.1" y="58.4">Battery Connector</text>
<text x="94.1" y="57.7">U4</text>
<text x="168.4" y="55.5">IO12</text>
<text x="168.4" y="58">IO13</text>
<text x="173" y="59.7">13</text>
<text x="173" y="54.6">14</text>
<text x="173" y="57.1">16</text>
<text x="176.5" y="54.6">IO12</text>
<text x="181.1" y="59.7">LCD_DB5</text>
<text x="181.1" y="57.1">LCD_RST</text>
<text x="182.1" y="54.6">LCD_CS</text>
<text x="192.5" y="59.9">GND LCD_DB1</text>
<text x="196.8" y="57.1">LCD_DB0</text>
<text x="207.3" y="54.6">12</text>
<text x="207.8" y="57.1">2</text>
<text x="207.8" y="59.7">3</text>
<text x="210.6" y="55.5">OE</text>
<text x="210.6" y="58">A1</text>
<text x="215.3" y="59.6" transform="rotate(-90 215.3 59.6)">VCCA</text>
<text x="217.8" y="59.6" transform="rotate(-90 217.8 59.6)">VCCB</text>
<text x="219" y="58">B1</text>
<text x="222.6" y="57.1">10</text>
<text x="223" y="59.7">9</text>
<text x="23.6" y="61.2">GND</text>
<text x="39.7" y="65.6">J2</text>
<text x="45.9" y="63.5">2</text>
<text x="49.9" y="63.5">BAT+</text>
<text x="85.9" y="64.8">6</text>
<text x="88.2" y="60">LP5912-2.8DRVT</text>
<text x="88.6" y="65.7">VIN</text>
<text x="99.3" y="65.7">PG</text>
<text x="103.7" y="64.8">3</text>
<text x="109.9" y="60.7">R8</text>
<text x="110.2" y="63">100k</text>
<text x="113.5" y="64.8">LCD_PG</text>
<text x="123.6" y="64.4">+2V8</text>
<text x="168.4" y="60.6">IO14</text>
<text x="168.4" y="63.1">IO15</text>
<text x="168.4" y="65.7">IO16</text>
<text x="173" y="62.2">23IO15</text>
<text x="173" y="64.8">27</text>
<text x="181.1" y="62.2">LCD_LED</text>
<text x="181.7" y="64.8">LCD_WR</text>
<text x="196.8" y="62.2">LCD_DB2</text>
<text x="196.8" y="64.8">LCD_DB3</text>
<text x="207.8" y="62.2">4</text>
<text x="207.8" y="64.8">5</text>
<text x="210.6" y="60.6">A2</text>
<text x="210.6" y="63.1">A3</text>
<text x="210.6" y="65.7">A4</text>
<text x="216.5" y="65.3" transform="rotate(-90 216.5 65.3)">GND</text>
<text x="219" y="65.7">B4</text>
<text x="219" y="63.1">B3</text>
<text x="219" y="60.6">B2</text>
<text x="223" y="64.8">7</text>
<text x="223" y="62.2">8</text>
<text x="255.3" y="62.2">LED_PWR</text>
<text x="45.9" y="66">1</text>
<text x="46.4" y="71.4">GND</text>
<text x="74.9" y="67.3">LCD_EN</text>
<text x="85.9" y="67.3">4</text>
<text x="88.6" y="68.2">EN</text>
<text x="94.6" y="71.6" transform="rotate(-90 94.6 71.6)">PAD</text>
<text x="97" y="68.2">VOUT</text>
<text x="97.2" y="71.6" transform="rotate(-90 97.2 71.6)">GND</text>
<text x="103.7" y="67.3">1</text>
<text x="112.3" y="70.9">C6</text>
<text x="125" y="70.9">C9</text>
<text x="145.1" y="69.8">21</text>
<text x="147.8" y="70.7">SDO/SD0</text>
<text x="168.4" y="68.2">IO17</text>
<text x="168.4" y="70.7">IO18</text>
<text x="173" y="67.3">28</text>
<text x="173" y="69.8">30</text>
<text x="182.1" y="67.3">LCD_RD</text>
<text x="182.1" y="69.8">LCD_DC</text>
<text x="215.6" y="68" transform="rotate(-90 215.6 68)">6</text>
<text x="259.1" y="69.8">Y+</text>
<text x="93.7" y="74.4" transform="rotate(-90 93.7 74.4)">7</text>
<text x="96.3" y="74.4" transform="rotate(-90 96.3 74.4)">5</text>
<text x="112.5" y="73.2">10uF</text>
<text x="125.2" y="73.2">0.1uF</text>
<text x="145.1" y="74.9">17</text>
<text x="145.1" y="77.5">18</text>
<text x="145.1" y="72.4">22</text>
<text x="147.8" y="75.8">SHD/SD2</text>
<text x="147.8" y="73.3">SDI/SD1</text>
<text x="168.4" y="73.3">IO19</text>
<text x="168.4" y="75.8">IO21</text>
<text x="173" y="72.4">31</text>
<text x="173" y="74.9">33</text>
<text x="173" y="77.5">36</text>
<text x="178.2" y="77.5">I2C_SCL</text>
<text x="181.1" y="74.9">LCD_DB6</text>
<text x="181.1" y="72.4">LCD_DB7</text>
<text x="209.8" y="77.1">+3.3V</text>
<text x="214.1" y="73.9">GND</text>
<text x="216.4" y="77.1">+2V8</text>
<text x="254.7" y="72.6">GND X+</text>
<text x="259.1" y="74.9">Y-</text>
<text x="259.1" y="77.5">X-</text>
<text x="93.4" y="81.5">GND</text>
<text x="107.4" y="80.3">GND</text>
<text x="120.1" y="80.3">GND</text>
<text x="145.1" y="82.5">19</text>
<text x="145.1" y="80">20</text>
<text x="147.8" y="78.4">SWP/SD3</text>
<text x="147.8" y="83.4">SCS/CMD</text>
<text x="147.8" y="80.9">SCK/CLK</text>
<text x="168.4" y="83.4">IO25</text>
<text x="168.4" y="78.4">IO22</text>
<text x="168.4" y="80.9">IO23</text>
<text x="173" y="82.5">10</text>
<text x="173" y="80">37</text>
<text x="178" y="80">I2C_SDA</text>
<text x="181.1" y="82.5">LCD_DB2</text>
<text x="202.2" y="82.2">NLSV4T244</text>
<text x="207.3" y="83.8">12</text>
<text x="214.4" y="82" transform="rotate(-90 214.4 82)">1</text>
<text x="216.9" y="82.5" transform="rotate(-90 216.9 82.5)">11</text>
<text x="221.1" y="82.2">U9</text>
<text x="10.4" y="85.9">B</text>
<text x="28.1" y="84.8">U1</text>
<text x="28.6" y="87.3">MAX17048</text>
<text x="72.5" y="86">U5</text>
<text x="73.3" y="88.6">MCP73832-2-OT</text>
<text x="90.2" y="85.1">VBUS</text>
<text x="95" y="89.6" transform="rotate(-90 95 89.6)">4</text>
<text x="168.4" y="86">IO26</text>
<text x="168.4" y="88.5">IO27</text>
<text x="173" y="85.1">11</text>
<text x="173" y="87.6">12</text>
<text x="181.1" y="87.6">LCD_DB0</text>
<text x="181.1" y="85.1">LCD_DB1</text>
<text x="192.5" y="89.1">GND LCD_DB5</text>
<text x="196.8" y="86.4">LCD_DB4</text>
<text x="207.8" y="86.4">2</text>
<text x="207.8" y="88.9">3</text>
<text x="210.6" y="84.7">OE</text>
<text x="210.6" y="87.2">A1</text>
<text x="210.6" y="89.8">A2</text>
<text x="215.3" y="88.8" transform="rotate(-90 215.3 88.8)">VCCA</text>
<text x="217.8" y="88.8" transform="rotate(-90 217.8 88.8)">VCCB</text>
<text x="219" y="87.2">B1</text>
<text x="219" y="89.8">B2</text>
<text x="222.6" y="86.4">10</text>
<text x="223" y="88.9">9</text>
<text x="258.4" y="85.4">+3.3V</text>
<text x="267.3" y="89.2">+3.3V</text>
<text x="285.4" y="85.9">B</text>
<text x="18" y="93.6">C1</text>
<text x="20.3" y="90.2">BAT+</text>
<text x="38.9" y="92.7">2</text>
<text x="38.9" y="90.2">3</text>
<text x="41.7" y="93.6">CELL</text>
<text x="41.7" y="91.1">VDD</text>
<text x="97" y="93.6">VBAT</text>
<text x="103.7" y="92.7">3</text>
<text x="114.7" y="92.7">BAT+</text>
<text x="168.4" y="91.1">IO32</text>
<text x="168.4" y="93.6">IO33</text>
<text x="173.5" y="95.2">6</text>
<text x="173.5" y="90.2">8</text>
<text x="173.5" y="92.7">9</text>
<text x="176.1" y="95.2">BAT_ALRT</text>
<text x="181.1" y="92.7">LCD_DB3</text>
<text x="181.1" y="90.2">LCD_DB4</text>
<text x="196.8" y="94">LCD_DB7</text>
<text x="196.8" y="91.4">LCD_DB6</text>
<text x="207.8" y="91.4">4</text>
<text x="207.8" y="94">5</text>
<text x="210.6" y="92.3">A3</text>
<text x="210.6" y="94.9">A4</text>
<text x="216.5" y="94.5" transform="rotate(-90 216.5 94.5)">GND</text>
<text x="219" y="94.9">B4</text>
<text x="219" y="92.3">B3</text>
<text x="223" y="94">7</text>
<text x="223" y="91.4">8</text>
<text x="250.6" y="91.1">+2V8</text>
<text x="262.4" y="92.5">R22</text>
<text x="262.6" y="94.8">100k</text>
<text x="270.8" y="94.7" transform="rotate(-90 270.8 94.7)">3</text>
<text x="18.1" y="96.2">10uF</text>
<text x="29.2" y="97.8">I2C_SCL</text>
<text x="29.2" y="100.3">I2C_SDA</text>
<text x="38.9" y="97.8">7</text>
<text x="38.9" y="100.3">8</text>
<text x="41.7" y="98.7">SCL</text>
<text x="41.7" y="101.2">SDA</text>
<text x="51.4" y="99.9">QSTRT</text>
<text x="52.7" y="97.4">ALRT</text>
<text x="59.2" y="96.5">5 BAT_ALRT</text>
<text x="59.2" y="99.1">6</text>
<text x="85.9" y="97.8">5</text>
<text x="88.6" y="98.7">PROG</text>
<text x="95.9" y="99.6" transform="rotate(-90 95.9 99.6)">VSS VDD</text>
<text x="97.2" y="98.7">STAT</text>
<text x="103.7" y="97.8">1CHG_STAT</text>
<text x="122.5" y="96.3">C7</text>
<text x="122.6" y="98.6">10uF</text>
<text x="168.4" y="96.1">IO34</text>
<text x="168.4" y="98.7">IO35</text>
<text x="173.5" y="97.8">7</text>
<text x="175.9" y="97.8">CHG_STAT</text>
<text x="215.6" y="97.3" transform="rotate(-90 215.6 97.3)">6</text>
<text x="253.5" y="97.6">R20</text>
<text x="253.7" y="99.9">100k</text>
<text x="262.4" y="99.6">1</text>
<text x="272.1" y="97.6">Q4</text>
<text x="272.4" y="99.9">FDN340P</text>
<text x="23.6" y="103.1">GND</text>
<text x="47.6" y="105.9" transform="rotate(-90 47.6 105.9)">GND</text>
<text x="50.2" y="105.9" transform="rotate(-90 50.2 105.9)">EP</text>
<text x="52.7" y="105.9" transform="rotate(-90 52.7 105.9)">CTG</text>
<text x="60.4" y="105.7">GND</text>
<text x="82" y="102.6">R6</text>
<text x="82.1" y="104.9">10k</text>
<text x="95" y="102.3" transform="rotate(-90 95 102.3)">2</text>
<text x="117.6" y="105.7">GND</text>
<text x="159.8" y="104.9" transform="rotate(-90 159.8 104.9)">1</text>
<text x="160.7" y="102.6" transform="rotate(-90 160.7 102.6)">GND</text>
<text x="214.1" y="103.1">GND</text>
<text x="270.8" y="102.3" transform="rotate(-90 270.8 102.3)">2</text>
<text x="46.7" y="108.7" transform="rotate(-90 46.7 108.7)">4</text>
<text x="49.3" y="108.7" transform="rotate(-90 49.3 108.7)">9</text>
<text x="51.8" y="108.7" transform="rotate(-90 51.8 108.7)">1</text>
<text x="78.2" y="113.3">GND</text>
<text x="88.9" y="111.8">Charging Current of 100mA</text>
<text x="93.4" y="108.2">GND</text>
<text x="158.2" y="110.7">GND</text>
<text x="251.2" y="112" transform="rotate(-90 251.2 112)">LCD_RST</text>
<text x="260.1" y="112" transform="rotate(-90 260.1 112)">LCD_LED</text>
<text x="269" y="112" transform="rotate(-90 269 112)">LED_PWR</text>
<text x="47.7" y="115.8">GND</text>
<text x="221.9" y="115.2">U10</text>
<text x="222.6" y="117.8">TSC2003IPWR</text>
<text x="238.1" y="114.6">+3.3V</text>
<text x="15.2" y="121.9">USB-UART Communication</text>
<text x="131.7" y="122.7">R11</text>
<text x="132.9" y="125">0</text>
<text x="154.9" y="121.9">Pull-ups</text>
<text x="155.5" y="124.8">+3.3V</text>
<text x="163.1" y="124.8">+3.3V</text>
<text x="170.8" y="124.8">+3.3V</text>
<text x="178.4" y="124.8">+3.3V</text>
<text x="186" y="124.8">+3.3V</text>
<text x="193.6" y="124.8">+3.3V</text>
<text x="239.8" y="120.1" transform="rotate(-90 239.8 120.1)">1</text>
<text x="240.7" y="125.6" transform="rotate(-90 240.7 125.6)">VDD</text>
<text x="254.6" y="121">+3.3V</text>
<text x="74.2" y="127.3">+3.3V</text>
<text x="77.6" y="131">U2</text>
<text x="120.6" y="127">RXD</text>
<text x="141.5" y="127">TXD0</text>
<text x="202.9" y="129.8" transform="rotate(-90 202.9 129.8)">IO12</text>
<text x="226.4" y="127">15</text>
<text x="226.4" y="129.5">16</text>
<text x="229.6" y="127.9">IN2</text>
<text x="229.6" y="130.4">IN1</text>
<text x="258.6" y="128">R21</text>
<text x="258.7" y="130.3">100k</text>
<text x="10.4" y="135.9">C</text>
<text x="74.9" y="133.3">FT231XQ</text>
<text x="75.9" y="137.7" transform="rotate(-90 75.9 137.7)">12</text>
<text x="81" y="137.7" transform="rotate(-90 81 137.7)">20</text>
<text x="120.6" y="132.1">TXD</text>
<text x="131.7" y="135.6">R12</text>
<text x="141.3" y="132.1">RXD0</text>
<text x="145.7" y="135.9">IO0</text>
<text x="159.5" y="134.4">R13</text>
<text x="159.6" y="136.7">10k</text>
<text x="167.2" y="134.4">R14</text>
<text x="167.2" y="136.7">10k</text>
<text x="174.8" y="134.4">R15</text>
<text x="174.8" y="136.7">10k</text>
<text x="182.4" y="134.4">R16</text>
<text x="182.4" y="136.7">10k</text>
<text x="190" y="134.4">R17</text>
<text x="190.1" y="136.7">10k</text>
<text x="197.6" y="134.4">R18</text>
<text x="197.7" y="136.7">10k</text>
<text x="205.3" y="134.4">R19</text>
<text x="205.3" y="136.7">10k</text>
<text x="217.9" y="136.1">GND</text>
<text x="226.4" y="133.3">13</text>
<text x="226.4" y="135.9">14</text>
<text x="229.6" y="134.2">A1</text>
<text x="229.6" y="136.8">A0</text>
<text x="242.4" y="133">PENIRQ</text>
<text x="250.5" y="132.1">10</text>
<text x="261.4" y="132.1">TOUCH_IRQ</text>
<text x="285.4" y="135.9">C</text>
<text x="16.8" y="138.1">J1</text>
<text x="18.1" y="140.6">10118192-0001LF</text>
<text x="61.9" y="142.2">10</text>
<text x="65.3" y="143.1">3V3OUT</text>
<text x="76.8" y="142.9" transform="rotate(-90 76.8 142.9)">VCC</text>
<text x="88.7" y="143.1">TXD</text>
<text x="93.6" y="142.2">17</text>
<text x="100.6" y="142.2">TXD</text>
<text x="113" y="143.5">RTS</text>
<text x="132.9" y="138.1">0</text>
<text x="138.7" y="140.4" transform="rotate(-90 138.7 140.4)">3</text>
<text x="139.6" y="143.3">Q2</text>
<text x="221" y="138.4">Y+</text>
<text x="221" y="141">Y-</text>
<text x="221" y="143.5">X+</text>
<text x="226.8" y="143.5">2</text>
<text x="226.8" y="138.4">3</text>
<text x="226.8" y="141">5</text>
<text x="229.6" y="139.3">Y+</text>
<text x="229.6" y="141.9">Y-</text>
<text x="245.4" y="141.9">SDA</text>
<text x="245.6" y="139.3">SCL</text>
<text x="250.5" y="141">11</text>
<text x="250.5" y="138.4">12</text>
<text x="255.4" y="141">I2C_SDA</text>
<text x="255.6" y="138.4">I2C_SCL</text>
<text x="19.5" y="145.7">VBUS</text>
<text x="26.2" y="144.8">1</text>
<text x="26.2" y="149.9">3</text>
<text x="30.7" y="144.8">VBUS</text>
<text x="43.3" y="145.4">R2</text>
<text x="43.5" y="147.7">27</text>
<text x="62.4" y="149.9">9</text>
<text x="81.9" y="144.8" transform="rotate(-90 81.9 144.8)">VCCIO</text>
<text x="88.5" y="145.7">RXD</text>
<text x="88.7" y="148.2">RTS</text>
<text x="93.6" y="147.3">19</text>
<text x="94.1" y="144.8">1</text>
<text x="94.1" y="149.9">6</text>
<text x="100.4" y="144.8">RXD</text>
<text x="100.6" y="147.3">RTS</text>
<text x="124.7" y="147">R9</text>
<text x="124.8" y="149.5">10k</text>
<text x="131.9" y="145.3">1</text>
<text x="138.7" y="148.1" transform="rotate(-90 138.7 148.1)">2</text>
<text x="139.9" y="145.6">MMBT3904</text>
<text x="157.2" y="147.6" transform="rotate(-90 157.2 147.6)">I2C_SCL</text>
<text x="164.8" y="147.6" transform="rotate(-90 164.8 147.6)">I2C_SDA</text>
<text x="172.5" y="147.6" transform="rotate(-90 172.5 147.6)">IO0</text>
<text x="180.1" y="147.6" transform="rotate(-90 180.1 147.6)">EN</text>
<text x="187.7" y="147.6" transform="rotate(-90 187.7 147.6)">CHG_STAT</text>
<text x="195.3" y="147.6" transform="rotate(-90 195.3 147.6)">BAT_ALRT</text>
<text x="201.4" y="147.6">GND</text>
<text x="221" y="146">X-</text>
<text x="226.8" y="146">4</text>
<text x="226.8" y="148.6">7</text>
<text x="229.6" y="144.4">X+</text>
<text x="229.6" y="146.9">X-</text>
<text x="229.6" y="149.5">VBAT1</text>
<text x="244.4" y="149.5">VREF</text>
<text x="251" y="148.6">9</text>
<text x="22.1" y="150.7">D+</text>
<text x="22.6" y="155.8">ID</text>
<text x="26.2" y="152.4">2</text>
<text x="26.2" y="154.9">4</text>
<text x="43.5" y="155.7">27</text>
<text x="62.4" y="152.4">8</text>
<text x="65.3" y="153.3">USBDP</text>
<text x="65.3" y="150.7">USBDM</text>
<text x="88.5" y="155.8">DSR</text>
<text x="88.6" y="153.3">DTR</text>
<text x="88.7" y="150.7">CTS</text>
<text x="93.6" y="152.4">18</text>
<text x="94.1" y="154.9">4</text>
<text x="100.5" y="152.4">DTR</text>
<text x="154.9" y="153.7">Test Pads</text>
<text x="168.6" y="155.8">J3</text>
<text x="185.6" y="155.9">+3.3V</text>
<text x="201.6" y="155.8">J9</text>
<text x="226.8" y="151.1">8</text>
<text x="229.6" y="152">VBAT2</text>
<text x="259.7" y="153.4">C10</text>
<text x="259.8" y="155.7">10uF</text>
<text x="17.5" y="159.5" transform="rotate(-90 17.5 159.5)">6</text>
<text x="18.4" y="156.7" transform="rotate(-90 18.4 156.7)">Shield</text>
<text x="20.1" y="159.5" transform="rotate(-90 20.1 159.5)">5</text>
<text x="21" y="156.7" transform="rotate(-90 21 156.7)">GND</text>
<text x="43.3" y="158.3">R3</text>
<text x="61.9" y="157.5">11</text>
<text x="65.3" y="158.4">RESET</text>
<text x="88.4" y="158.4">DCD</text>
<text x="90.4" y="160.9">RI</text>
<text x="94.1" y="160">2</text>
<text x="94.1" y="157.5">5</text>
<text x="113" y="161.3">DTR</text>
<text x="138.7" y="158.2" transform="rotate(-90 138.7 158.2)">2</text>
<text x="139.6" y="160.9">Q3</text>
<text x="154.9" y="156.2">IO0</text>
<text x="154.9" y="161.3">IO2</text>
<text x="163.3" y="156.2">1</text>
<text x="163.3" y="161.3">1</text>
<text x="168.6" y="160.9">J4</text>
<text x="168.7" y="158.2">TestPad</text>
<text x="196.4" y="161.3">1</text>
<text x="196.4" y="156.2">1</text>
<text x="201.7" y="160.9">J10</text>
<text x="201.7" y="158.2">TestPad</text>
<text x="239.8" y="159.5" transform="rotate(-90 239.8 159.5)">6</text>
<text x="240.7" y="156.7" transform="rotate(-90 240.7 156.7)">GND</text>
<text x="86.2" y="166">CBUS0</text>
<text x="93.6" y="167.6">14</text>
<text x="93.6" y="165.1">15</text>
<text x="101.1" y="165.1">1</text>
<text x="106.4" y="164.7">J11</text>
<text x="106.5" y="167.1">TestPad</text>
<text x="124.7" y="164.8">R10</text>
<text x="124.8" y="167.3">10k</text>
<text x="131.9" y="163.1">1</text>
<text x="138.7" y="165.8" transform="rotate(-90 138.7 165.8)">3</text>
<text x="139.9" y="163.2">MMBT3904</text>
<text x="154.9" y="166.4">IO12</text>
<text x="163.3" y="166.4">1</text>
<text x="168.6" y="166">J5</text>
<text x="168.7" y="163.2">TestPad</text>
<text x="186" y="163.5">GND</text>
<text x="201.7" y="163.2">TestPad</text>
<text x="238.2" y="165.3">GND</text>
<text x="254.7" y="162.8">GND</text>
<text x="17.2" y="169.2">GND</text>
<text x="56.5" y="172.5">C3</text>
<text x="86.2" y="168.5">CBUS1</text>
<text x="86.2" y="173.6">CBUS3</text>
<text x="86.2" y="171.1">CBUS2</text>
<text x="93.6" y="172.7">16</text>
<text x="94.1" y="170.2">7</text>
<text x="101.1" y="170.2">1</text>
<text x="106.4" y="169.8">J12</text>
<text x="106.5" y="172.1">TestPad</text>
<text x="115.6" y="172.7">Reset/BOOT Switches</text>
<text x="146.1" y="168.9">EN</text>
<text x="154.9" y="171.4">IO15</text>
<text x="163.3" y="171.4">1</text>
<text x="168.6" y="171.1">J6</text>
<text x="168.7" y="168.3">TestPad</text>
<text x="168.7" y="173.4">TestPad</text>
<text x="56.6" y="174.8">0.1uF</text>
<text x="75.9" y="179.2" transform="rotate(-90 75.9 179.2)">3</text>
<text x="76.8" y="176.3" transform="rotate(-90 76.8 176.3)">GND</text>
<text x="78.5" y="179.6" transform="rotate(-90 78.5 179.6)">13</text>
<text x="79.4" y="176.3" transform="rotate(-90 79.4 176.3)">GND</text>
<text x="81" y="179.6" transform="rotate(-90 81 179.6)">21</text>
<text x="81.9" y="176.3" transform="rotate(-90 81.9 176.3)">GND</text>
<text x="101.1" y="175.3">1</text>
<text x="106.4" y="180">J14</text>
<text x="106.4" y="174.9">J13</text>
<text x="106.5" y="177.2">TestPad</text>
<text x="126.8" y="179.1">EVQ-P7J01P</text>
<text x="130.2" y="176.8">SW1</text>
<text x="154.9" y="176.5">VBUS</text>
<text x="163.3" y="176.5">1</text>
<text x="168.6" y="176.2">J7</text>
<text x="168.7" y="178.5">TestPad</text>
<text x="10.4" y="185.9">D</text>
<text x="51.5" y="183.1">GND</text>
<text x="101.1" y="180.3">1</text>
<text x="106.5" y="182.3">TestPad</text>
<text x="147" y="181.6">IO0</text>
<text x="147.4" y="185.4">EN</text>
<text x="154.9" y="181.6">BAT+</text>
<text x="163.3" y="181.6">1</text>
<text x="168.6" y="181.2">J8</text>
<text x="168.7" y="183.6">TestPad</text>
<text x="285.4" y="185.9">D</text>
<text x="14" y="191.8">CBUS0 needs to be configured to TX&amp;RXLED# using the FT_PROG utility</text>
<text x="76.9" y="188.2">GND</text>
<text x="116.3" y="190.7">GND</text>
<text x="126.8" y="188.9">EVQ-P7J01P</text>
<text x="130.2" y="187.6">SW2</text>
<text x="35" y="199.9">1</text>
<text x="85" y="199.9">2</text>
<text x="135" y="199.9">3</text>
<text x="185" y="199.9">4</text>
<text x="235" y="199.9">5</text>
<text x="285" y="199.9">6</text>
</g>
<g font-size="1.4">
<text x="265.9" y="21.6">20</text>
<text x="266.3" y="21.6">1</text>
<text x="270.3" y="22.3">GND</text>
<text x="266.3" y="24.1">2</text>
<text x="266.3" y="26.7">3</text>
<text x="266.3" y="29.2">4</text>
<text x="270.3" y="24.9">IOVDD</text>
<text x="270.3" y="27.4">VDD</text>
<text x="270.3" y="30">CS</text>
<text x="266.3" y="31.7">5</text>
<text x="266.3" y="34.3">6</text>
<text x="270.3" y="32.5">RST</text>
<text x="270.3" y="35">D/C</text>
<text x="266.3" y="36.8">7</text>
<text x="266.3" y="39.4">8</text>
<text x="266.3" y="41.9">9</text>
<text x="270.3" y="37.6">WR</text>
<text x="270.3" y="40.1">RD</text>
<text x="265.9" y="44.4">10</text>
<text x="265.9" y="47">11</text>
<text x="270.3" y="45.2">DB1</text>
<text x="270.3" y="47.7">DB2</text>
<text x="270.3" y="42.7">DB0</text>
<text x="265.9" y="49.5">12</text>
<text x="265.9" y="52.1">13</text>
<text x="270.3" y="50.3">DB3</text>
<text x="270.3" y="52.8">DB4</text>
<text x="265.9" y="54.6">14</text>
<text x="265.9" y="57.1">15</text>
<text x="265.9" y="59.7">16</text>
<text x="270.3" y="55.4">DB5</text>
<text x="270.3" y="57.9">DB6</text>
<text x="265.9" y="62.2">17</text>
<text x="265.9" y="64.8">18</text>
<text x="270.3" y="60.4">DB7</text>
<text x="270.3" y="63">LEDA</text>
<text x="270.3" y="65.5">LEDK1</text>
<text x="265.9" y="67.3">19</text>
<text x="265.9" y="69.8">21</text>
<text x="270.3" y="68.1">LEDK2</text>
<text x="270.3" y="70.6">YU</text>
<text x="265.9" y="72.4">22</text>
<text x="265.9" y="74.9">23</text>
<text x="265.9" y="77.5">24</text>
<text x="270.3" y="73.1">XL</text>
<text x="270.3" y="75.7">YD</text>
<text x="270.3" y="78.2">XR</text>
<text x="124.6" y="181.6">1_1</text>
<text x="124.6" y="185.4">1_1</text>
<text x="126.1" y="181.6">2</text>
<text x="126.1" y="185.4">2</text>
<text x="137.3" y="181.6">2_1</text>
<text x="137.3" y="185.4">2_1</text>
<text x="138.8" y="181.6">2</text>
<text x="138.8" y="185.4">2</text>
</g>
</svg>
